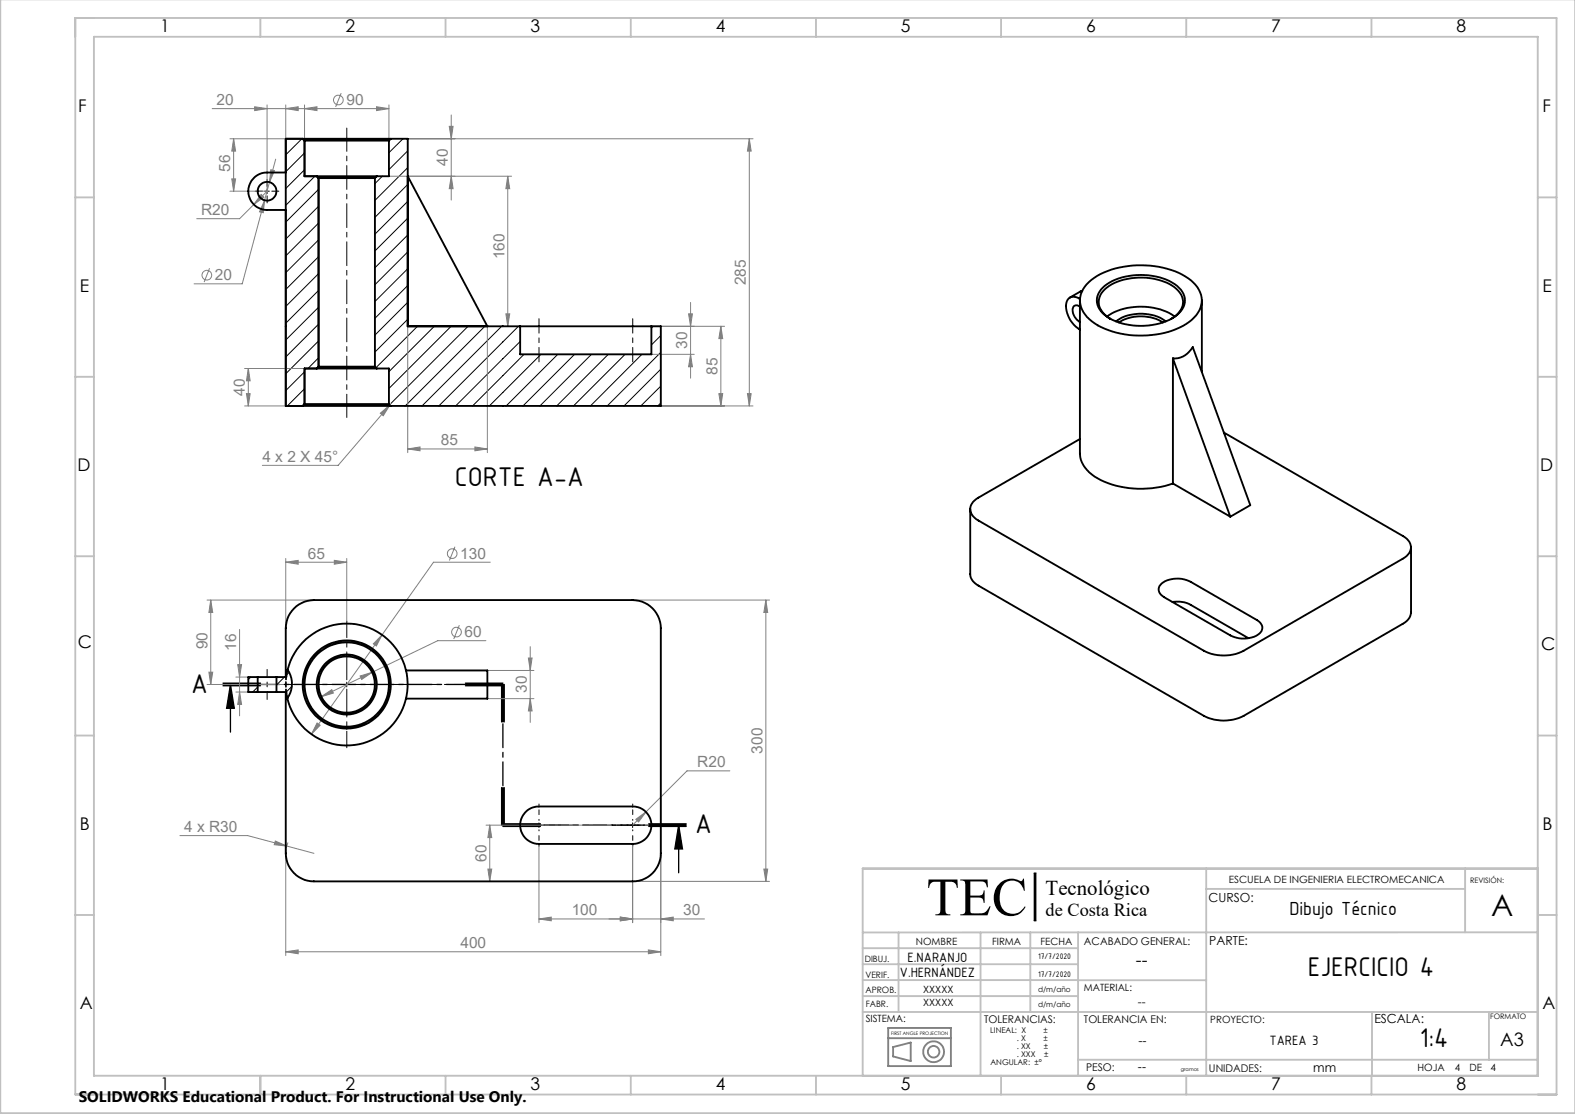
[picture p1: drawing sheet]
<svg xmlns="http://www.w3.org/2000/svg" width="420mm" height="297mm" viewBox="0 0 420 297" stroke-linecap="round" stroke-linejoin="round" font-family="sans-serif">
<g fill="none" stroke="#000" stroke-width=".27">
<path d="M80.5 37l-4.3 4.3M107.5 37l-3.8 3.7M70.6 51h1.2M71.2 50.4v1.2M81.2 40.8l-5 5M81.2 45.3l-5 5M84 47l-7.8 7.7M84.9 50.5l-8.7 8.7M84.9 55l-8.7 8.7M84.9 59.5l-8.7 8.7M102 47l-2 2M108.7 40.2l-5 5"/>
<path d="M108.7 44.7l-8.7 8.7M108.7 49.2l-8.7 8.8M108.7 53.7l-8.7 8.7M108.7 58.2l-8.7 8.7M84.9 68.4l-8.7 8.8M84.9 73l-8.7 8.7M84.9 64l-8.7 8.7M84.9 77.4l-8.7 8.8M108.7 62.6l-8.7 8.8M108.7 67.2l-8.7 8.7M108.7 71.6l-8.7 8.8M108.7 76.1l-8.7 8.8"/>
<path d="M81.2 99.1l-5 5M84.9 81.9l-8.7 8.8M84.9 86.4l-8.7 8.8M84.9 90.9l-8.7 8.8M84.9 95.4l-2.8 2.8M108.7 80.6l-8.7 8.8M108.7 85.1l-8.7 8.8M111.3 87l-11 11M115.8 87l-12.1 12.1M120.3 87l-16.6 16.6M124.8 87l-20.6 20.6M129.3 87l-21.2 21.2"/>
<path d="M133.8 87l-21.3 21.2M138.3 87l-21.3 21.2M138.7 91l-17.2 17.2M139.7 94.5l-13.7 13.7M144.3 94.5l-13.8 13.7M148.7 94.5l-13.7 13.7M153.2 94.5l-13.7 13.7M157.7 94.5l-13.7 13.7M162.2 94.5l-13.8 13.7M166.7 94.5l-13.8 13.7M171.2 94.5l-13.8 13.7M174.2 87l-.5 .5"/>
<path d="M176.2 89.5l-2.5 2.5M176.2 93.9l-14.3 14.3M176.2 98.4l-9.8 9.8M81.2 103.6l-4.6 4.6M176.2 102.9l-5.3 5.3M176.2 107.4l-.8 .8M91.8 182.5h1.3M92.5 181.9v1.2M143.1 220h1.2M143.7 219.4v1.2M168.1 220h1.2M168.7 219.4v1.2"/>
<path d="M275.8 232.8v12.6"/>
</g>
<g fill="none" stroke="#808080" stroke-width=".5">
<path d="M275.8 232.8h.4v12.6h-.4zM236.9 276.8h16.7M236.9 274.1h16.7v10.1h-16.7zM238.2 279.1l4.7-1.1v4.9l-4.7-1.2z"/>
<circle cx="249" cy="280.4" r="1.53"/>
<circle cx="249" cy="280.4" r="2.78"/>
</g>
<g fill="none" stroke="#c0c0c0" stroke-width=".5">
<path d="M.1 -.1v296.9h419.9M20.1 4.8h395v287h-395zM25 9.8h385.1v277h-385.1zM69.4 4.8v5M118.8 4.8v5M168.2 4.8v5M217.6 4.8v5M266.9 4.8v5M316.3 4.8v5M365.7 4.8v5M20.1 52.6h4.9M410.1 52.6h5"/>
<path d="M20.1 100.5h4.9M410.1 100.5h5M20.1 148.3h4.9M410.1 148.3h5M20.1 196.1h4.9M410.1 196.1h5M321.6 237h69.1M321.7 231.6v55.2M390.7 231.6v17M410.1 231.6h-180.1v55.2M20.1 243.9h4.9M230 257.1h57.5"/>
<path d="M230 252.8h57.5M239.6 248.6v21.2M261.5 248.6v38.3M274.7 248.6v21.2M287.5 248.6v38.2M410.1 248.6h-180.1M410.1 243.9h5M230 261.3h57.5M230 265.6h57.5M230 269.8h180.1M287.5 261.3h34.2M365.9 269.8v17"/>
<path d="M397.1 269.8v12.7M69.4 286.8v5M118.8 286.8v5M168.2 286.8v5M217.6 286.8v5M266.9 286.8v5M287.5 282.5h122.6M316.3 286.8v5M365.7 286.8v5"/>
</g>
<path d="M276 232.8v12.6" fill="none" stroke="#000" stroke-width=".39"/>
<g fill="none" stroke="#808080" stroke-width=".27">
<path d="M56.6 29h47.1M62.3 37v14M62.3 37l.5 3.3h-1zM67.9 28.5l3.3 .5-3.3 .5zM71.2 28v23M76.2 28v9h-14.9M76.2 29l3.3-.5v1zM81.2 29l3.3-.5v1zM81.2 28v9.5M91 24.8l-1.5 3.7M100.4 28.5l3.3 .5-3.3 .5zM103.7 28v9.5"/>
<path d="M108.7 37h92.1M119.8 33.7h1l-.5 3.3zM120.3 30.7v22.6M199.8 37l.5 3.3h-1zM199.8 37v71.2M61.3 51h9.9M61.8 47.7h1l-.5 3.3zM69.6 51.8l.8 .8-2.7 1.9zM70.6 53.4l-6 22.3h-12.8M70.6 53.4l-.4 3.3-1-.2zM71.2 51l-7.3 7.3h-11.4M72.2 45.3l1 .2-1.3 3.1z"/>
<path d="M73.5 42.4l-2.9 11M120.3 47l.5 3.3h-1zM135.4 47v40M135.4 47l.5 3.3h-1zM136.4 47h-32.7M55.9 71.5l-1.5 3.7M65.2 98.2h16M66.2 98.2l.5 3.3h-1zM66.2 98.2v10M108.7 87v33.7M130 87v33.7M134.9 83.7h1l-.5 3.3z"/>
<path d="M173.7 94.5h11.4M173.7 87h19.5M183.6 83.7h1l-.4 3.3zM184.1 80.6v20.2M184.2 94.5l.4 3.3h-1zM192.2 87l.5 3.3h-1zM192.2 87v21.2M65.2 108.2h11M65.7 104.9h1l-.5 3.3zM101.4 110.2l2.6-2.2-1.8 2.8zM104 108l-13.8 16.1h-20.2M108.7 119.7h21.3"/>
<path d="M108.7 119.7l3.3-.5v1zM126.6 119.2l3.4 .5-3.4 .5zM176.2 108.2h24.6M191.7 104.9h1l-.5 3.3zM199.3 104.9h1l-.5 3.3zM55.2 160h28.5M56.2 160l.5 3.3h-1zM56.2 160v22.5M76.2 149.9l3.3-.5v1zM76.2 148.9v18.6M76.2 149.9h16.3M89.1 149.4l3.4 .5-3.4 .5z"/>
<path d="M92.5 148.9v16.7M121.3 145.8l-1.5 3.6M130.7 149.9h-15.1l-13.7 19.4M168.7 160h36.5M204.2 160l.5 3.3h-1zM204.2 160v75M55.7 179.2h1l-.5 3.3zM63.4 177.2h1l-.5 3.3zM63.9 167.8v23M99.2 179.2l-13.5 6.5M101.9 169.3l-18.9 26.5M101.9 169.3l-1.5 2.9-.8-.5z"/>
<path d="M122.5 166.7l-1.5 3.7M129.6 170.8h-12.9l-17.5 8.4M130 178.7h12.4M140.9 175.4h1l-.5 3.3zM141.4 172.4v20.2M55.2 182.5h20.4M62.9 184.5h3.3M62.9 180.5h3.3M63.9 184.5l.5 3.3h-1zM84.6 192.8l.8 .6-2.4 2.4zM85.7 185.7l2.8-1.8 .4 .9zM96 180.2l3.2-1-2.8 1.9z"/>
<path d="M130 186.3h12.4M141.4 186.3l.5 3.2h-1zM129.6 220h33.5M130.6 220v15M130.6 220l.5 3.3h-1zM169.5 218.4l2.8-1.9-2 2.6zM172.3 216.5l-3.6 3.5M194.6 205.5h-11.4l-10.9 11M48 222.8h18l10.5 2.8M73.4 224.2l3.1 1.4-3.4-.4zM76.5 225.6l7.2 1.9M76.8 224.6l-.5 1.4-.1 1.5v27.3"/>
<path d="M130.1 231.7h1l-.5 3.3zM143.7 225v21M168.7 225v21M168.7 235h36.5M176.2 227.5v27.3M203.7 231.7h1l-.5 3.3zM76.2 253.7l3.3-.4v1zM76.2 253.7h100M143.7 245h44.2M143.7 245l3.3-.5v1zM165.4 244.5l3.3 .5-3.3 .5zM172.9 253.3l3.3 .4-3.3 .6z"/>
<path d="M176.2 245l3.3-.5v1z"/>
<circle cx="90.2" cy="26.7" r="1.29"/>
<circle cx="55.2" cy="73.4" r="1.29"/>
<circle cx="120.6" cy="147.6" r="1.29"/>
<circle cx="121.7" cy="168.5" r="1.29"/>
</g>
<g fill="none" stroke="#000" stroke-width=".35">
<path d="M59.5 182.8h10zM59.5 182.5h10M59.5 182.1h10M61.5 182.5l1 6.3h-2.1zM61.5 182.5v12.7M124.1 182.5h10v10M124.1 182.1h10M124.1 182.8h10M133.8 182.5v10M134.5 182.5v10M133.8 210v10M134.1 210v10h10"/>
<path d="M134.1 219.6h10M134.5 210v10M173 220h10M173 219.6h10M181 220l1 6.3h-2zM181 220v12.7M134.1 220.3h10M173 220.3h10"/>
</g>
<path d="M143.7 96.5v-11.5M168.7 96.5v-11.5" fill="none" stroke="#000" stroke-width=".27" stroke-dasharray="15.2 1.3 1.3 1.3" stroke-dashoffset="11.4"/>
<path d="M70 51h-1.9M71.2 49.7v-1.9M71.2 52.2v1.9M72.5 51h1.9" fill="none" stroke="#000" stroke-width=".27" stroke-dasharray="15.2 1.3 1.3 1.3"/>
<path d="M71.2 178.5v8" fill="none" stroke="#000" stroke-width=".27" stroke-dasharray="15.2 1.3 1.3 1.3" stroke-dashoffset="13.1"/>
<path d="M132 182.5h-25.7" fill="none" stroke="#000" stroke-width=".27" stroke-dasharray="15.2 1.3 1.3 1.3" stroke-dashoffset="4.3"/>
<path d="M141.7 220h29" fill="none" stroke="#000" stroke-width=".27" stroke-dasharray="15.2 1.3 1.3 1.3" stroke-dashoffset="2.6"/>
<path d="M91.2 182.5h-15.6M92.5 181.2v-15.6M92.5 183.7v15.7M93.7 182.5h15.7" fill="none" stroke="#000" stroke-width=".27" stroke-dasharray="15.2 1.3 1.3 1.3" stroke-dashoffset="7.8"/>
<path d="M142.5 220h-4.4M143.7 218.7v-4.3M145 220h4.4M167.5 220h-4.4M168.7 218.7v-4.3M170 220h4.4M143.7 221.2v4.4M168.7 221.2v4.4" fill="none" stroke="#000" stroke-width=".27" stroke-dasharray="15.2 1.3 1.3 1.3" stroke-dashoffset="15"/>
<path d="M134.1 182.5h-74.6" fill="none" stroke="#000" stroke-width=".35" stroke-dasharray="6.3 1.3 1.3 1.3" stroke-dashoffset="1.4"/>
<path d="M134.1 182.5v37.5" fill="none" stroke="#000" stroke-width=".35" stroke-dasharray="6.3 1.3 1.3 1.3" stroke-dashoffset="-.3"/>
<path d="M134.1 220h48.9" fill="none" stroke="#000" stroke-width=".35" stroke-dasharray="6.3 1.3 1.3 1.3" stroke-dashoffset="-.9"/>
<path d="M92.5 34.1v77.2" fill="none" stroke="#000" stroke-width=".27" stroke-dasharray="6.3 1.3 1.3 1.3" stroke-dashoffset=".2"/>
<path d="M76.2 37h4.5l.5 .5v9.5h3.3l.4 .5v50.3l-.4 .4h-3.3v9.5l-.5 .5h-4.5z" fill="none" stroke="#000" stroke-width=".5"/>
<path d="M181 220l1 6.3h-2zM61.5 182.5l1 6.3h-2.1z" fill="#000"/>
<g fill="#808080">
<path d="M89.1 149.4l3.4 .5-3.4 .5zM76.2 149.9l3.3-.5v1zM100.4 28.5l3.3 .5-3.3 .5zM81.2 29l3.3-.5v1z"/>
<path d="M84.6 192.8l-1.6 3 2.4-2.4zM101.9 169.3l-2.3 2.4 .8 .5zM85.7 185.7l3.2-.9-.4-.9zM96 180.2l.4 .9 2.8-1.9zM143.7 245l3.3-.5v1zM165.4 244.5l3.3 .5-3.3 .5zM73.4 224.2l-.3 1 3.4 .4zM169.5 218.4l.8 .7 2-2.6zM72.2 45.3l-.3 3.3 1.3-3.1zM70.6 53.4l-1.4 3.1 1 .2zM69.6 51.8l-1.9 2.7 2.7-1.9zM67.9 28.5l3.3 .5-3.3 .5zM76.2 29l3.3-.5v1zM101.4 110.2l2.6-2.2-1.8 2.8zM108.7 119.7l3.3-.5v1zM126.6 119.2l3.4 .5-3.4 .5z"/>
<path d="M76.2 253.7l3.3-.4v1zM172.9 253.3l3.3 .4-3.3 .6z"/>
<path d="M176.2 245l3.3-.5v1zM165.4 244.5l3.3 .5-3.3 .5z"/>
<path d="M130.1 231.7h1l-.5 3.3zM130.6 220l.5 3.3h-1zM63.9 184.5l.5 3.3h-1zM63.4 177.2h1l-.5 3.3zM134.9 83.7h1l-.5 3.3zM135.4 47l.5 3.3h-1zM184.2 94.5l.4 3.3h-1zM183.6 83.7h1l-.4 3.3zM61.8 47.7h1l-.5 3.3zM62.3 37l.5 3.3h-1z"/>
<path d="M56.2 160l.5 3.3h-1zM55.7 179.2h1l-.5 3.3zM140.9 175.4h1l-.5 3.3zM141.4 186.3l.5 3.2h-1zM204.2 160l.5 3.3h-1zM203.7 231.7h1l-.5 3.3zM119.8 33.7h1l-.5 3.3zM120.3 47l.5 3.3h-1zM192.2 87l.5 3.3h-1zM191.7 104.9h1l-.5 3.3zM66.2 98.2l.5 3.3h-1zM65.7 104.9h1l-.5 3.3zM199.8 37l.5 3.3h-1zM199.3 104.9h1l-.5 3.3z"/>
</g>
<path d="M77.1 179.2l-.7 .7M66.9 180.5l-.7 .7M68.7 183.2l-1.3 1.3M75.8 180.5l-2.1 2.1M77.8 183l-1.5 1.5" fill="none" stroke="#000" stroke-width=".27"/>
<g fill="none" stroke="#000" stroke-width=".5">
<path d="M80.7 37h-4.5v9h-5a5 5 0 0 0-5 5 5 5 0 0 0 5 5h5v52.2h4.5M80.7 37h23.5M80.7 37l.5 .5M81.2 37.5h22.5M81.2 37.5v9.5h3.3M103.7 37.5v9.5h-3.2M104.2 37h4.5v50h30M104.2 37l-.5 .5M84.5 47h16M84.5 47l.4 .5M84.9 47.5h15.1M84.9 47.5v50.3"/>
<path d="M100 47.5v50.3M100.5 47l-.5 .5M108.7 47l21.3 40M288 79.7a2.19 2.19 0 0 0-2.6-.4 2.19 2.19 0 0 0-1.1 2.3 7.6 7.6 0 0 0 3.7 6.3M288.6 77.5l-3.3 1.8M290.3 75.2a21 21 0 0 1 15.3-4.4 18.8 18.8 0 0 1 13.2 5.2 6.2 6.2 0 0 1-1 9.3 23 23 0 0 1-17.9 3.8 16 16 0 0 1-11-5.8 6.1 6.1 0 0 1 1.4-8.1zM294 76.7a15.9 15.9 0 0 1 13.3-3.1 10.9 10.9 0 0 1 8.3 4.7 4.8 4.8 0 0 1-2.4 6.2 17.6 17.6 0 0 1-18.6-.5 4.6 4.6 0 0 1-.6-7.3zM84.5 98.2h16M84.5 98.2h-3.3v9.5M84.9 97.8h15.1M84.9 97.8l-.4 .4M100 97.8l.5 .4"/>
<path d="M100.5 98.2h3.2v9.5M138.7 87h35M138.7 87v7.5h35v-7.5M173.7 87h2.5v21.2h-72M288 80.1v40.8a8.6 8.6 0 0 0 5.6 7.1 26.1 26.1 0 0 0 19.2 .9M288 81.8a1.18 1.18 0 0 0-1.6-.2 1.18 1.18 0 0 0-.3 1.5 4 4 0 0 0 1.9 2.7M295.2 84.4a16.9 16.9 0 0 1 18.1 0M296.1 85a5.1 5.1 0 0 1-2.9-5.7 8.5 8.5 0 0 1 6.6-4.8 16.3 16.3 0 0 1 13.9 2.5 4.5 4.5 0 0 1-.7 7.6l-.7 .4M297.6 85.7a11.7 11.7 0 0 1 13.3 0M298.4 86a11.3 11.3 0 0 1 11.7 0M312.8 95.6a5.6 5.6 0 0 0 5.3-3.1l15.3 42.2-5.3 3.1M312.8 95.6v33.3"/>
<path d="M312.8 95.6l15.3 42.2M320.5 80.1v19.1M80.7 108.2h23.5M81.2 107.7h22.5M81.2 107.7l-.5 .5M103.7 107.7l.5 .5M326.4 115.3l47.7 27.6a3.2 3.2 0 0 1 2.2 3 3.2 3.2 0 0 1-2.2 3.1l-42.5 24.5a11.7 11.7 0 0 1-10.6 0l-60.1-34.7a3.1 3.1 0 0 1-1.4-5l1.4-1.1 27.1-15.7M258.7 135.7v17.4l.2 1 1 1.3 61.1 35.4a11.7 11.7 0 0 0 10.6 0l43.5-25.2 .7-.9 .5-1.4v-17.4M312.8 128.9l15.3 8.9M309.8 155.6a7.4 7.4 0 0 1 7.7-.5l17.7 10.2a2.22 2.22 0 0 1 1.4 2.2 2.22 2.22 0 0 1-1.7 2 7.9 7.9 0 0 1-6.8-.1l-17.7-10.2a2.1 2.1 0 0 1-.6-3.6zM76.7 178.6a6.6 6.6 0 0 1-.1 7.6M76.7 178.6a16.2 16.2 0 0 1 25.1-9.4 16.2 16.2 0 0 1-.3 26.8 16.2 16.2 0 0 1-24.9-9.8"/>
<path d="M76.7 178.6l-.4 1.9h-2.6M108.3 178.7h21.7v7.6h-21.7M312.7 160.5a7.8 7.8 0 0 1 4.8 .8l15.4 8.8M68.7 184.5h5M68.7 180.5h5M68.7 180.5h-2.5v4h2.5M68.7 180.5v4M73.7 184.5h2.6l.3 1.7M73.7 180.5v4M76.2 180.5v-13a7.6 7.6 0 0 1 7.5-7.5h85a7.5 7.5 0 0 1 7.5 7.5v60a7.5 7.5 0 0 1-7.5 7.5h-85a7.5 7.5 0 0 1-7.5-7.5v-43M140.1 216.6a4.7 4.7 0 0 1 3.6-1.6h25a5 5 0 0 1 5 5 5 5 0 0 1-5 5h-25a5 5 0 0 1-4.6-3 5 5 0 0 1 1-5.4z"/>
<circle cx="71.2" cy="51" r="2.5"/>
<circle cx="92.5" cy="182.5" r="7.5"/>
<circle cx="92.5" cy="182.5" r="8"/>
<circle cx="92.5" cy="182.5" r="11.7"/>
<circle cx="92.5" cy="182.5" r="11.2"/>
</g>
<path d="M76.4 180.5v4" fill="none" stroke="#000" stroke-width=".35" stroke-dasharray="1.3 .6" stroke-dashoffset=".5"/>
<path d="M76.2 180.5v2M76.2 182.5v2" fill="none" stroke="#000" stroke-width=".35" stroke-dasharray="1.3 .6" stroke-dashoffset=".6"/>
<text font-size="14.4" x="247.1" y="244">TEC</text>
<text font-size="8" x="397.7" y="244.1">A</text>
<g font-size="7.8">
<text x="121.3" y="129.6">CORTE A-A</text>
<text x="50.9" y="184.8">A</text>
<text x="185.4" y="222.1">A</text>
<text x="348.7" y="260.3">EJERCICIO 4</text>
<text x="378.7" y="279.3">1:4</text>
</g>
<text font-size="5.6" x="278.8" y="238.7">Tecnológico</text>
<text font-size="5.4" x="343.8" y="243.9">Dibujo Técnico</text>
<g font-size="4.9">
<text x="278.8" y="244.2">de Costa Rica</text>
<text x="400" y="279">A3</text>
</g>
<g font-size="4.7">
<text x="42.7" y="8.6">1</text>
<text x="92.1" y="8.6">2</text>
<text x="141.5" y="8.6">3</text>
<text x="190.9" y="8.6">4</text>
<text x="240.2" y="8.6">5</text>
<text x="289.6" y="8.6">6</text>
<text x="339" y="8.6">7</text>
<text x="388.4" y="8.6">8</text>
<text x="20.8" y="29.9">F</text>
<text x="411.3" y="29.9">F</text>
<text x="21.3" y="77.8">E</text>
<text x="411.3" y="77.8">E</text>
<text x="20.7" y="125.5">D</text>
<text x="410.7" y="125.6">D</text>
<text x="20.8" y="172.9">C</text>
<text x="410.9" y="173.4">C</text>
<text x="21.3" y="221.2">B</text>
<text x="411.3" y="221.2">B</text>
<text x="302.9" y="257.7">--</text>
<text x="21.3" y="269.1">A</text>
<text x="411.3" y="269.1">A</text>
<text x="42.7" y="290.6">1</text>
<text x="92.1" y="290.6">2</text>
<text x="141.5" y="290.6">3</text>
<text x="190.9" y="290.6">4</text>
<text x="240.2" y="290.6">5</text>
<text x="289.6" y="290.6">6</text>
<text x="339" y="290.6">7</text>
<text x="388.4" y="290.6">8</text>
</g>
<g font-size="4.1" fill="#808080">
<text x="57.8" y="28">20</text>
<text x="92.4" y="28">90</text>
<text x="61.4" y="45.8" transform="rotate(-90 61.4 45.8)">56</text>
<text x="119.4" y="44.3" transform="rotate(-90 119.4 44.3)">40</text>
<text x="53.6" y="57.4">R20</text>
<text x="134.5" y="69.1" transform="rotate(-90 134.5 69.1)">160</text>
<text x="57.3" y="74.7">20</text>
<text x="198.9" y="76" transform="rotate(-90 198.9 76)">285</text>
<text x="183.2" y="93" transform="rotate(-90 183.2 93)">30</text>
<text x="191.3" y="99.9" transform="rotate(-90 191.3 99.9)">85</text>
<text x="65.3" y="105.5" transform="rotate(-90 65.3 105.5)">40</text>
<text x="117.5" y="118.7">85</text>
<text x="70" y="123.1">4 x 2 X 45°</text>
<text x="82.1" y="149">65</text>
<text x="122.7" y="148.9">130</text>
<text x="55.3" y="173.1" transform="rotate(-90 55.3 173.1)">90</text>
<text x="63" y="173.5" transform="rotate(-90 63 173.5)">16</text>
<text x="123.9" y="169.9">60</text>
<text x="140.5" y="184.8" transform="rotate(-90 140.5 184.8)">30</text>
<text x="203.3" y="200.9" transform="rotate(-90 203.3 200.9)">300</text>
<text x="185.9" y="204.6">R20</text>
<text x="49.1" y="221.8">4 x R30</text>
<text x="129.7" y="229.8" transform="rotate(-90 129.7 229.8)">60</text>
<text x="152.5" y="244.1">100</text>
<text x="182.2" y="244.1">30</text>
<text x="122.8" y="252.8">400</text>
</g>
<text font-size="4.1" x="21" y="293.7">SOLIDWORKS Educational Product. For Instructional Use Only.</text>
<g font-size="3.9">
<text x="242" y="256.4">E.NARANJO</text>
<text x="240" y="260.5">V.HERNÁNDEZ</text>
<text x="338.5" y="278.5">TAREA 3</text>
</g>
<g font-size="3.3">
<text x="322.3" y="240.4">CURSO:</text>
<text x="322.5" y="252">PARTE:</text>
<text x="366.5" y="272.7">ESCALA:</text>
<text x="303.6" y="278.7">--</text>
<text x="303.5" y="285.6">--</text>
<text x="350.2" y="285.9">mm</text>
</g>
<text font-size="3.2" x="303.4" y="268.3">--</text>
<g font-size="2.8">
<text x="289.1" y="252">ACABADO GENERAL:</text>
<text x="262.4" y="272.6">TOLERANCIAS:</text>
<text x="289.1" y="272.8">TOLERANCIA EN:</text>
<text x="289.6" y="285.6">PESO:</text>
<text x="322.4" y="285.9">UNIDADES:</text>
</g>
<g font-size="2.7">
<text x="327.7" y="235.5">ESCUELA DE INGENIERIA ELECTROMECANICA</text>
<text x="244.2" y="252">NOMBRE</text>
<text x="264.6" y="252">FIRMA</text>
<text x="277.5" y="252">FECHA</text>
<text x="246.2" y="268.3">XXXXX</text>
<text x="246.2" y="264.9">XXXXX</text>
<text x="289.1" y="264.1">MATERIAL:</text>
<text x="230.8" y="272.6">SISTEMA:</text>
<text x="322.7" y="272.7">PROYECTO:</text>
<text x="378" y="285.6">HOJA</text>
<text x="387.9" y="285.6">4</text>
<text x="391.8" y="285.6">DE</text>
<text x="397.4" y="285.6">4</text>
</g>
<g font-size="2.3">
<text x="230.6" y="256.5">DIBUJ.</text>
<text x="276.8" y="255.7">17/7/2020</text>
<text x="230.8" y="260.7">VERIF.</text>
<text x="276.8" y="260.6">17/7/2020</text>
<text x="230.8" y="264.8">APROB.</text>
<text x="230.8" y="268.6">FABR.</text>
</g>
<g font-size="2.1">
<text x="264.1" y="275.3">LINEAL: X</text>
<text x="278.3" y="275.3">±</text>
<text x="271.1" y="281.7">. XXX</text>
<text x="271.2" y="279.6">. XX</text>
<text x="271.2" y="277.5">. X</text>
<text x="278.3" y="277.5">±</text>
<text x="278.4" y="279.6">±</text>
<text x="278.5" y="281.7">±</text>
<text x="264.1" y="283.8">ANGULAR: ±°</text>
</g>
<g font-size="2">
<text x="392.1" y="235.4">REVISIÓN:</text>
<text x="276.8" y="264.5">d/m/año</text>
<text x="276.8" y="268.6">d/m/año</text>
<text x="397.4" y="271.8">FORMATO</text>
</g>
<g font-size="1.3">
<text x="237.6" y="276">FIRST ANGLE PROJECTION</text>
<text x="314.9" y="285.6">gramos</text>
</g>
</svg>
